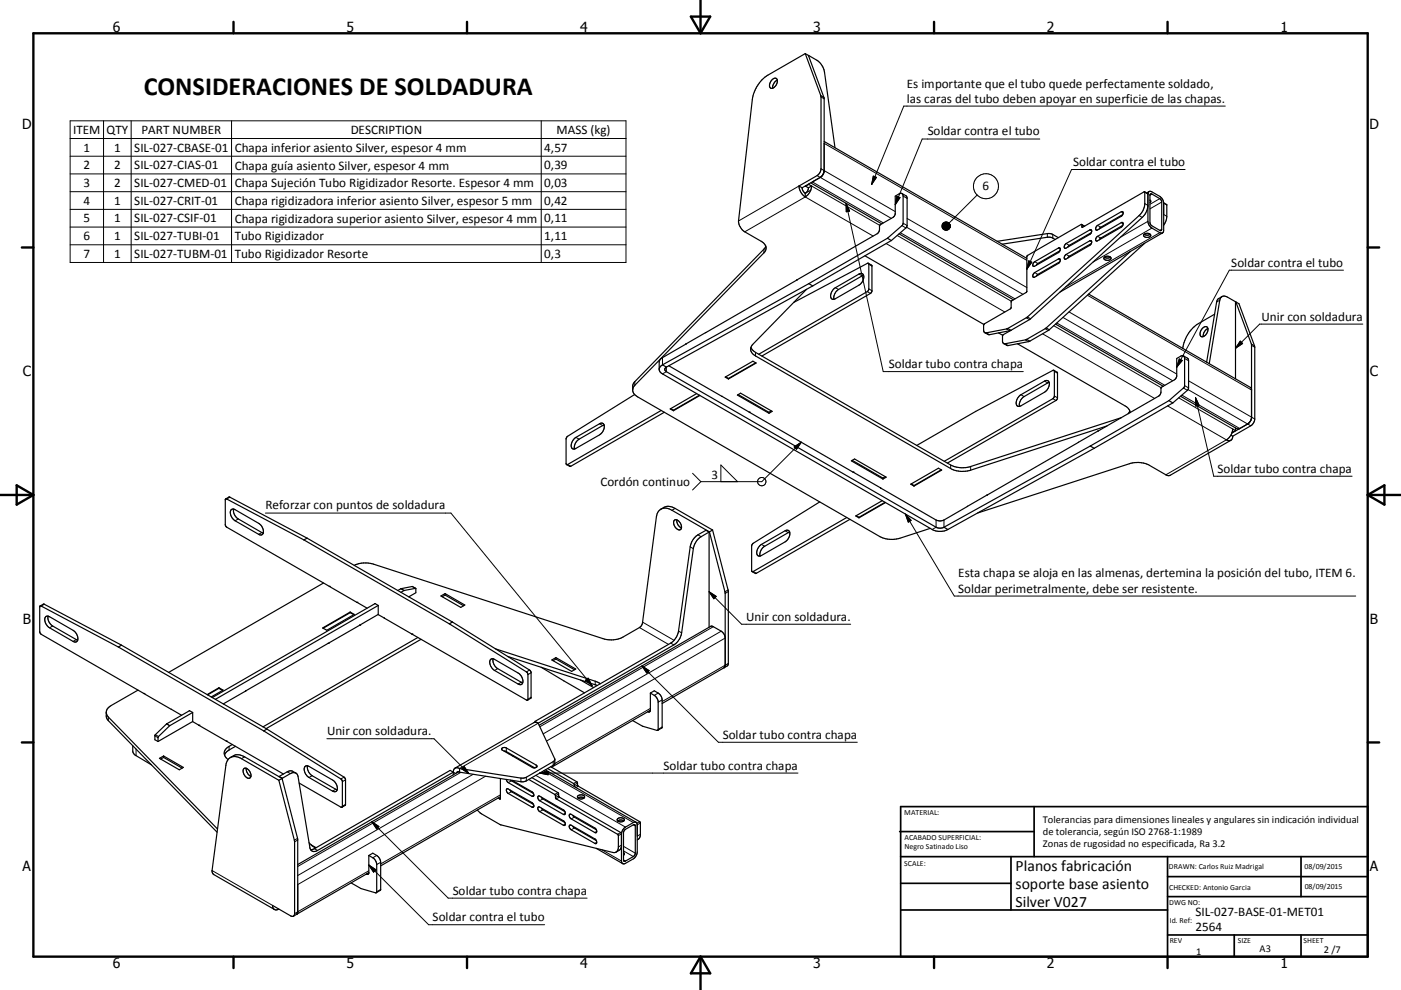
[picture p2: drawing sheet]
<svg xmlns="http://www.w3.org/2000/svg" width="420mm" height="297mm" viewBox="0 0 420 297" stroke-linecap="round" stroke-linejoin="round" font-family="sans-serif">
<g fill="none" stroke="#000" stroke-width=".36">
<path d="M241.4 16.1l4.7 12.8v21.7l-.2 1.1-.7 .8-5.7 3.3M241.4 16.1l1 .5 4.7 12.8v21.8l-.3 1-.9 1M241.4 16.1l-11.2 6.5a10.6 10.6 0 0 0-4.7 7.3l-4.1 36.4a4.1 4.1 0 0 0 1.9 3.2l4.9 2.9a2.06 2.06 0 0 1 .8 3.5l-38.7 39.7a2.08 2.08 0 0 0 .9 3.5l72.6 41.9a8.1 8.1 0 0 0 6 .5l9.1-3M242.5 16.7l2.4 1.4a5.3 5.3 0 0 1 2.3 3.5l3.1 22.7M242.5 16.7h-.1M242.5 16.7v.2M231.4 24.1a.92 .92 0 0 1 1.2-.6 .92 .92 0 0 1 .4 1.3 1.55 1.55 0 0 1-2.1 1.5 2.07 2.07 0 0 1 .5-2.2zM233.1 24.1a2.46 2.46 0 0 0-1.4 2.4M239.5 55.8l1 .5M239.5 55.8a4.2 4.2 0 0 0 1.9 3.3M240.5 56.3l.3 1 .6 .7M241.4 58v1.1"/>
<path d="M241.5 55.9l.9 .4M241.5 55.8v.1M242.4 56.3a1.96 1.96 0 0 1-1 1.7M242.5 55.2v.1M242.5 55.3l.8 .5M242.5 55.3l-1 .6M243.1 54.9l21.3 12.3M243.3 55.8a4.3 4.3 0 0 1-1.9 3.3M243.3 55.8l-.9 .5M245.9 53.2l-5.4 3.1M245.9 53.2l-2.3 1.4M247.1 42.4l60.8 35.1"/>
<path d="M270.4 58.1l1.2 .6 .3 .6v8.5l-.3 .6-4.4 3.8M343.2 57.5v3.6a5 5 0 0 1-1.7 3.6l-33.6 30.5-5.9 3.4-6.3 1.3-.5-.1-.2-.3v-2.2M343.2 57.5l1 .6v8.3a2.51 2.51 0 0 0 1.1 2l2.4 1.4a.71 .71 0 0 0 .8 .1 .71 .71 0 0 0 .4-.8l-.2-8.9-.8-1.1-2.6-1.5a.72 .72 0 0 0-.8-.1 .72 .72 0 0 0-.3 .7M343.2 57.5l-18.7 10.7-.2-.9M344.5 57.5l-.7 .4M344.8 60l.1 .1M344.8 58.3l.5-.1 2.6 1.5 .3 .5 .1 8.6-.2 .4-2.9-1.6-.4-.7zM229.6 73.9l-.3 .6-39 40-.5 .8-.1 1.7M259.3 76.7l35.7 20.6M260.3 79l1.1 .7v7.7l-.4 .6-32.6 18.8M260.3 79l.2 7.7-.4 .7-32.6 18.9M260.3 79l-22.3 11.7"/>
<path d="M266.1 71.5l4.6-4.2 .1-8.5a.72 .72 0 0 0-.4-.7 .72 .72 0 0 0-.8 0l-1.2 .7v5.4l-.3 .6-4.3 2.7-.2 1.8-.5 .7-18.3 10.6M266.1 71.5l-23.6 13.6M266.1 71.5l1.1 .7M267.2 72.2l-23.5 13.6M269.5 70.2l34.3 19.7M310.1 78.6l7.2-4.2a.56 .56 0 0 1 .7 .4 .56 .56 0 0 1-.4 .7l-7.4 4.4a.5 .5 0 0 1-.7-.3 .5 .5 0 0 1 .3-.7zM316.3 71.8l-1.2-.6h-1.1l-13.5 2.1M317.3 71.3l-1.9-1.1-1.1-.1-15.3 2.3M317.8 78.5l-6.6 3.8-.5 .6M317.8 75.2l-6.6 3.8-.5 .6M319.5 73.2l7.2-4.2a.44 .44 0 0 1 .6 .1 .44 .44 0 0 1-.1 .6l-.5 .6-7.1 4.1a.57 .57 0 0 1-.6-.4 .57 .57 0 0 1 .4-.7zM319.5 76.4l7.2-4.2a.45 .45 0 0 1 .6 .2 .45 .45 0 0 1-.1 .6l-.5 .6-7.1 4.1a.45 .45 0 0 1-.5-.1 .45 .45 0 0 1 0-.6z"/>
<path d="M324.3 67.3l-16.3 9.4-.2 10.9-4.5 2.7-.3 2.3-8 4.7M324.3 67.3l.9 .5M327.2 69.8l-6.6 3.8-.5 .5M327.2 73.1l-6.6 3.8-.5 .5M328.9 67.7l7.2-4.2a.45 .45 0 0 1 .6 .2 .45 .45 0 0 1 0 .6l-.6 .6-7 4.1a.45 .45 0 0 1-.6-.1 .45 .45 0 0 1 .1-.6zM328.9 71l7.2-4.2a.56 .56 0 0 1 .7 .4 .56 .56 0 0 1-.4 .7l-7.3 4.3a.5 .5 0 0 1-.7-.2 .5 .5 0 0 1 .3-.7zM331 77.2a1.27 1.27 0 0 1 2.1 .3 1.19 1.19 0 0 1-1.1 .6 1.19 1.19 0 0 1-1-.7zM331.1 77.1a1.57 1.57 0 0 0 1.8 0M336.6 64.4l-6.7 3.9-.4 .4M336.6 67.6l-6.6 3.8-.5 .6M338.9 75.4l-25.4 23.1-6.1 3.5-6.1 1.1-.5-.1M342.9 70.4a1.29 1.29 0 0 1 2.1 .3 1.21 1.21 0 0 1-1.1 .5 1.21 1.21 0 0 1-1-.7z"/>
<path d="M343 70.3a1.6 1.6 0 0 0 1.8 0M343.2 73l-28.7 26-5.9 3.4-6.5 1.3-1.2-.6M344.2 62a5.4 5.4 0 0 1-1.7 3.2l-33.5 30.4-5.9 3.5M344.8 60.1h.1M344.9 60.1l.1 .5-.2 .2M348.5 69.9l-30.7 17.7M348.9 60.8l.9 .7-.1 4.1-.8 2M211.6 99.8l-6 3.4M211.6 99.8h.1M238.9 84h.1M238.9 84l-27.3 15.8M241.8 86.8l-16.1 16.5-.6 .9"/>
<path d="M242.5 85.1l-43.9 24.4M242.5 85.1l1.2 .7M243.7 85.8l-43.9 24.3M244.8 80.6h.1M244.8 80.6l-5.9 3.4M250 86.7l7.5-4.5a.96 .96 0 0 1 1.3 .1 .96 .96 0 0 1 .1 1.2 3.2 3.2 0 0 1-1.4 2.1l-7 4a1.02 1.02 0 0 1-1.4-.2 1.02 1.02 0 0 1 0-1.3zM258.9 82.6l-7.5 4.2a2.96 2.96 0 0 0-1.4 3M299.4 99.9l1.2 .7M303.1 99.1l-6.4 1.3-1.4-.6M303.1 99.1l-2.5 1.5M310.1 81.9l7.2-4.2a.44 .44 0 0 1 .6 .1 .44 .44 0 0 1-.1 .6l-.5 .6-7.1 4.1a.56 .56 0 0 1-.7-.4 .56 .56 0 0 1 .4-.7zM316.5 97.2l32.2 18.7"/>
<path d="M326.4 88.2l48.6 28.1 .2 .5M360.6 98.4a.88 .88 0 0 1 1.3-.3 .88 .88 0 0 1 .2 1.3 1.58 1.58 0 0 1-2.2 1.4 2.13 2.13 0 0 1 .7-2.4zM362.1 98.6a2.47 2.47 0 0 0-1.4 2.4M364.1 94.3l-4.8 2.8a10.6 10.6 0 0 0-4.7 7.4M366.4 89l-1.2 .7-.4 .9-3 18.1M366.4 89l-.7 1.1-3.2 19M366.4 89l.7-.2 .6 .2 2.7 1.5v23.1M370.5 90.6l1 .5 4.7 12.8v21.8l-.3 1-.7 .9-5.6 3.3M370.5 90.6l4.7 12.8v22l-.4 1-.7 .8M370.5 90.6l-.1 .1M190.3 118.4l-20.4 12.7-.2 .6 .2 7.7M197.6 110.8l.3 .8 .4 .4 81.2 46.9a5 5 0 0 0 4.7 0"/>
<path d="M198.6 109.5l1.2 .6M198.6 109.5l-.7 .6-.3 .7M199.8 110.1a.73 .73 0 0 0-.5 .7 .73 .73 0 0 0 .5 .7l80.8 46.7 1.1 .3 1.3-.3M200.5 109.7l80.1 46.3a2.6 2.6 0 0 0 2.4 0l7.1-4.1M205.6 103.2h.1M205.7 103.2l-7.6 4.5-.4 .7-.1 2.4M208.9 118.1l-8 4.6 1 .5M209.7 118.6l-7.8 4.5M209.8 118.6l-7.9 4.6M216.5 118.9h-.1M217.4 113.1l8.3-4.7 1 .5-8.3 4.8zM217.6 113.1l.8 .4"/>
<path d="M218.4 113.5v.2M221.1 118.5l.9-.5 9.5 5.4-.9 .6zM221.3 118.4l9.2 5.3M225.1 104.2l.5 .8 .9 .7 58.5 33.8a7.9 7.9 0 0 0 6 .5l45.2-14.7M225.1 104.2a2.15 2.15 0 0 0 1.4 2.6l58.5 33.8a7.9 7.9 0 0 0 6 .5l40.9-13.3M226.6 108.8l-8.2 4.7M300.6 100.6v1.9l.2 .5M305 103.1l32.7 18.9 .8 .9 .3 .9M305.6 118.8l7.6-4.5a1.04 1.04 0 0 1 1.3 .2 1.04 1.04 0 0 1 0 1.4l-1.1 1.6-7.3 4.2a.96 .96 0 0 1-1.2 0 .96 .96 0 0 1-.2-1.2zM314.5 114.7l-7.5 4.3a2.9 2.9 0 0 0-1.3 2.9M316 111.1l1 .7v7.7l-.3 .6-32.6 18.8M353.9 118.9l17.1 9.8h.5l2.6-1.5"/>
<path d="M354.8 106.8l1.3 .7 .2 .5v8.5l-.3 .6-4.4 3.8M172.2 131.6l7.5-4.5a.96 .96 0 0 1 1.3 .1 .96 .96 0 0 1 .1 1.2 3.2 3.2 0 0 1-1.4 2.1l-7 4a1.02 1.02 0 0 1-1.4-.2 1.02 1.02 0 0 1 .1-1.3zM181.1 127.5l-7.5 4.3a2.93 2.93 0 0 0-1.3 2.9M198.2 123.1l-28.3 16.3M199.2 123.7l-28.1 16.2-1.2-.5M201.1 122.6l.8 .5M201.9 123.1v.1M224.7 123.7h.1M230.6 123.7v.3M231.2 123.3l-.7 .4M255.2 138.3l1-.6 9.5 5.5-1 .5zM255.5 138.1l9.2 5.3 .7-.4"/>
<path d="M274.9 133.6l17.6-10.2 23.1-12.3 .5 .1v7.6l-.5 .8-32.5 18.8M323.3 132.7h.1M323.3 132.7l-27.3 15.8M326.9 133.8l-43.9 24.4M326.9 133.8l1.1 .7M328 134.5l-43.8 24.4M329.2 129.3h.1M338.7 123.3l-.5 .8M350.5 120.2l4.6-4.2 .1-8.7a.7 .7 0 0 0-.5-.6 .7 .7 0 0 0-.7 .2l-1.2 .6v5.4l-.3 .6-4.3 2.7-.2 1.8-.5 .8-24.2 13.9M350.5 120.2l-23.6 13.6M350.5 120.2l1.1 .7M351.6 120.9l-23.6 13.6"/>
<path d="M369 130.6l.6 .3M369 132.1l-18.3 10.6-1.2-.2-4.9-2.9a7.8 7.8 0 0 0-6-.5l-45.5 14.8M369.3 129.9l-.8 1.4-.8 .7a1.16 1.16 0 0 0 1.3 .1 1.16 1.16 0 0 0 .6-1.2M370.4 129.2l-1 .5M370.4 129.2l-.8-.5-.3 1.2M370.4 128.4v.8M374.1 127.2l-4.8 2.7M67.7 149.7l-.2 7.8 .4 .6 39.1 22.6M67.7 149.7l23.4 12.3M67.7 149.7l1.2-.5 23.2 12.2M69.3 153l.5-.3 .4 .1 7.3 4.2a2.46 2.46 0 0 1 1.1 3.4h-.8l-7.3-4.2a2.72 2.72 0 0 1-1.2-3.2zM70.1 152.7a2.85 2.85 0 0 0 1.3 3l7.5 4.3"/>
<path d="M198.1 152.8a3.4 3.4 0 0 1 4.3-.3l11.2 6.5M202.1 156.1a1.57 1.57 0 0 1 2.2 1.5 .92 .92 0 0 1-.4 1.4 .92 .92 0 0 1-1.3-.6 2.06 2.06 0 0 1-.5-2.3zM202.9 156a2.51 2.51 0 0 0 1.4 2.4M212.6 159.6l-.9-.5-2.5 1.4a5.3 5.3 0 0 0-2.3 3.6l-3.5 25.2a5.5 5.5 0 0 1-2.3 3.6l-40.7 23.5M212.6 159.6l-2.7 1.6a5.5 5.5 0 0 0-2 3.4l-3.5 25.3a5.2 5.2 0 0 1-2.4 3.6l-40.6 23.5M212.6 159.6v28.6M212.7 159.6l4.7 18.4v21.6l-.3 .7M212.7 159.6l-11.2-6.5a2.79 2.79 0 0 0-3-.5 2.79 2.79 0 0 0-1.7 2.5l-4.2 31.5a2.03 2.03 0 0 1-.9 1.7l-4.9 2.8a7.9 7.9 0 0 1-6 .5l-68.8-22.4a8 8 0 0 0-5.8 .4M213.6 159l4.8 18.5v21.5l-.3 .7-1 .6M213.6 159l-.9 .6M236.7 159.6l-7.4 4.3a2.9 2.9 0 0 0-1.4 2.9M245.8 150.6l-20.2 12.6-.3 .6 .2 7.7"/>
<path d="M253.9 155.3l-28.4 16.2M254.8 155.8l-28 16.2h-.4l-.9-.5M255.8 141.6v.1M257.5 155.2v.2M264 146.4h.1M264.5 150.2l-7.9 4.6 .9 .6M264.7 143.4v.3M265.3 150.7l-7.8 4.5-.8-.5M265.5 150.8l-8 4.6M273 145.3l8.4-4.8 .9 .5-8.3 4.8zM274 145.6v.2M282.2 140.9l-8.2 4.8-.8-.5"/>
<path d="M283 158.2l1.2 .7M290.1 151.9h.1M296 148.5l-6 3.4M296 148.5h.1M91.1 162l43.6 25.2M92.1 161.4l43.5 25.2M92.1 161.4l-1 .6M97 174.9l-46.4 26.8M98.8 175.9v.1M120.2 177.7l1-.6 3.5-.5v1.2l-2.1 1.3M123.6 176l-3.4 .6-.9 .5M123.6 176h.1"/>
<path d="M123.7 176l.9 .5M132.2 178.8l1.2-.7 6 3.4-1.3 .7zM133.4 178.1v.4M133.4 178.5l5.6 3.2M133.4 178.5l-.8 .5M227.8 163.7l7.6-4.5a.96 .96 0 0 1 1.2 .1 .96 .96 0 0 1 .2 1.2 3.2 3.2 0 0 1-1.4 2.1l-7.1 4.1a.95 .95 0 0 1-1.2-.1 .95 .95 0 0 1-.2-1.2zM12 181.8l-.1 7.8 .5 .7 39 22.5M12 181.8l23.5 12.3M12 181.8l1.2-.6 23.2 12.4M13.8 184.9l1.1 .1 7 4.1a2.49 2.49 0 0 1 1.1 3.4l-1.1-.1-7-4.1a2.49 2.49 0 0 1-1.1-3.4zM14.4 184.8a2.91 2.91 0 0 0 1.4 3l7.5 4.3M35.5 194.1l43.6 25.2"/>
<path d="M36.4 193.6l43.6 25.1M36.4 193.6l-.9 .5M96.7 188.4l8.3-4.8 1.2 .7-8.2 4.8zM98.4 193h.1M105 183.6v.2M105 183.8l1.1 .6M105 183.8l-8.1 4.7M107 180.7l3.1 1.8M107 180.7h.1M107.8 187.6h.1M107.9 187.6l-34.3 19.7M112.4 181.1l1 .5"/>
<path d="M112.4 181.1h.1M112.5 181.1l-48.9 28.2M113.4 181.6v2.8l1.9 1.1M113.4 181.6l-48.8 28.2M113.4 184.3l-5.6 3.3M115.2 185.5l43 24.6M115.3 185.5h.1M123.5 190.2v.1M125.3 191.2l-46.5 26.9M126.2 191.8l-46.4 26.8M134.7 187.2l23.3 14.5 .3 .5-.1 7.9M135.6 186.6l23.3 14.5 .3 .6v7.6l-1 .8"/>
<path d="M135.6 186.6l-.9 .6M147.1 197.9l.5-.3 .4 .1 7.3 4.2a2.47 2.47 0 0 1 1.1 3.4l-.4 .1-.7-.2-7-4a2.72 2.72 0 0 1-1.2-3.3zM147.8 197.6a2.97 2.97 0 0 0 1.4 3l7.5 4.3M148.5 194.6l30 9.8 1.5 .7M152.2 196.9l26.8 8.8M165.4 198l1.3-.7 5.9 3.4-1.2 .7zM166.7 197.3v.4M166.7 197.7l5.5 3.2M166.7 197.7l-.9 .5M217.4 191.4a2.63 2.63 0 0 0-1.2-2l-2.5-1.5h-.7l-51.4 29.7M31.9 213.7v1.4l.6 1.1 32.6 33.5M41.4 207l-8.1 4.7a2.08 2.08 0 0 0-.8 3.4l32.7 33.6"/>
<path d="M43.1 208v.1M51.4 212.8h.1M51.4 212.8l3 1.8M56.8 213.2l1 .6M56.8 213.2l-6.9 4-3.3 3.2-.2 1.5 1 .6M57.8 216.5l-10.4 6M57.8 213.8v2.7M57.8 216.5l1.8 1.1M57.8 213.8l-6.9 3.9-3.4 3.4-.1 1.4M59.6 217.6l25.4 14.6M59.6 217.6h.1M65.6 206.3l1.3 .7-3.6 2.1"/>
<path d="M65.6 206.3l-3.5 2.1M65.6 206.3v.2M65.6 206.5l1.1 .6M65.6 206.5l-3.4 2M73.6 207.3h.1M73.7 207.3l-6.8 3.9M79.1 219.3l23.2 14.5 .3 .5-.1 7.9M80 218.7l23.3 14.5 .3 .6v7.7l-1.1 .7M80 218.7l-.9 .6M160.4 216.7l-24 13.7M160.4 216.7l1 .3M160.4 216.4v.3"/>
<path d="M160.4 216.4l1 .6M161.4 217l4.9 10.6v1.5l-.3 .4-8.2 4.8-1 .3-19-2.9M162.2 200.2l13 7.7M174.1 204l3.9 2.3M189.7 216.2l2.9 1.7 4.6 1.2M195 213.1l-29.6 17.1M195 213.1a.43 .43 0 0 1-.2 .5 .43 .43 0 0 1-.5-.1M195 207.9l1.2-.7 1.1 .7a2.65 2.65 0 0 1 1.2 2.1v8.3l-1.3 .8M195 207.9l1.6 1 .7 1.2-.1 9M195 207.9v5.2M217.1 200.3l-18.6 10.8M39.8 223.7v1.9l.5 .7 5.1 3.2"/>
<path d="M47.8 227.5l1.2-.7 6 3.4-1.3 .7zM49 226.8v.4M49 227.2l5.6 3.3M49 227.2l-.8 .5M67.3 226.5l1.1 1.4M69 227.3a3.5 3.5 0 0 1 4.3-.2l11.3 6.4M69.7 223.4a3.3 3.3 0 0 0-2.5 2.5l.1 .6M70.6 223.9l-2.5 1.6-.8 1M73.1 230.7a1.55 1.55 0 0 1 2.1 1.4v.8a.89 .89 0 0 1-.8 .6 .89 .89 0 0 1-.9-.6 2.07 2.07 0 0 1-.4-2.2zM73.8 230.5a2.46 2.46 0 0 0 1.4 2.4M83.6 234.1l4.7 18.2v21.8a.72 .72 0 0 1-.3 .8 .72 .72 0 0 1-.8-.1l-5.5-3.2a1.14 1.14 0 0 0 .6 1.3 1.14 1.14 0 0 0 1.3-.2M83.6 234.1l-11.2-6.5a2.79 2.79 0 0 0-3-.5 2.79 2.79 0 0 0-1.7 2.5l-4.1 32.1 .5 .7 18.2 10.5"/>
<path d="M83.7 232.9l.9 .6M83.7 232.9v.2M84.6 233.5l4.6 18 .1 22.2-.4 .6M84.6 233.5l-1 .6M84.6 233.5v.4M88.7 231.9l-1.1-.1-3 1.7M88.7 231.9l-1.2-.6h-.8l-3 1.6M89.7 234.9l12.8 7.3M91.6 229.9h1l7.1 4.1a2.49 2.49 0 0 1 1.1 3.4l-1.1-.1-7.1-4a2.49 2.49 0 0 1-1-3.4zM92.2 229.8a3 3 0 0 0 1.4 2.9l7.5 4.3M135.9 231.7l.7 .4M135.9 231.7l-40.7 23.5a1.38 1.38 0 0 1-1.4 .2 1.38 1.38 0 0 1-.9-1.2l-3.5-21.2-.7-1.1"/>
<path d="M135.9 231.7l-.9-.6-40.7 23.5-1.2 .3M137.5 231.6l-48.2 27.8M137.8 230.6v1.1M137.8 230.6a1.13 1.13 0 0 0-1.2-.2 1.13 1.13 0 0 0-.7 1v1.1M137.8 231.7l-.6-.1-.3 .3M150 239l-35.9 20.8M150 233.6v6.1l-.7-.3M150.5 224.5l.7-.3 .6 .2 9 5.1a.52 .52 0 0 1 .1 .8 .52 .52 0 0 1-.7 .1l-.6-.2-9.1-5.2zM151.1 225.3l.7 .2 8.5 4.9M151.8 233.8l.6 1 7.1 4.1a.5 .5 0 0 0 .6-.3 .5 .5 0 0 0-.2-.6l-.4-.5-5.9-3.4M151.9 236.7h.5l7.1 4.1a.77 .77 0 0 1 .5 .6 .77 .77 0 0 1-.4 .8l-7.2-4.1a1.13 1.13 0 0 1-.5-1.4zM152.9 237l.4 .5 6.6 3.8"/>
<path d="M153.1 234l6.8 4.1M153.9 226.7l-.2 .1M158.5 233.8l7.8 4.5 .4 1.3 18.6 10.8 .1 4a1.31 1.31 0 0 1-1.7 1.3l-33.7-8.3-5.7-3.2-1.2-1.2M159.5 233.3l7.7 4.5 .5 1.4 18.5 10.6 .1 8.5a.72 .72 0 0 0 .4 .8 .72 .72 0 0 0 .8-.1l2.6-1.5 .8-1.1 .2-8.9a.72 .72 0 0 0-.4-.8 .72 .72 0 0 0-.8 .1l-2.4 1.3a2.55 2.55 0 0 0-1.2 2.1M161.3 238.9h.5l7.1 4.1a.77 .77 0 0 1 .6 .6 .77 .77 0 0 1-.4 .8l-7.3-4.2a1.13 1.13 0 0 1-.5-1.3zM162.3 239.2l.3 .4 6.8 3.9M163.5 231l27.2 15.7M164.2 230.6l7.7 4.5 .3 .9M165.1 230l7.8 4.5 .5 1.4 18.4 10.6 .2 .4v3.7l-.3 .9-.6 .5M166.3 227.9l-.4 .6-8.1 4.7-.8 .2-19.2-2.8M173.2 238.8a1.2 1.2 0 0 1 2 .5 1.28 1.28 0 0 1-2.1-.3zM173.3 239.4l.8-.2 1 .2"/>
<path d="M92.6 252.8l1 1 1 .6M93.3 253.5l1.4 .8M110.6 256.7v5.3l-.3 .3-.4-.1M110.6 256.7l1.6 .9 .7 1.5-.1 8.7M110.6 256.7l1.2-.7 1.1 .7a2.65 2.65 0 0 1 1.2 2v8.1v.3l-1.3 .7M161.3 242.2l.5-.1 7.1 4.1a.77 .77 0 0 1 .6 .7 .77 .77 0 0 1-.4 .8l-7.3-4.2a1.11 1.11 0 0 1-.5-1.3zM162.3 242.4l.5 .6 6.6 3.8M170.7 244.4l.6-.1 7 4.1a.77 .77 0 0 1 .6 .7 .77 .77 0 0 1-.4 .7l-7.2-4.1a1.11 1.11 0 0 1-.6-1.3zM170.7 247.6h.6l7 4.1a.77 .77 0 0 1 .6 .6 .77 .77 0 0 1-.4 .8l-7.2-4.1a1.11 1.11 0 0 1-.6-1.4zM171.7 244.6l.5 .5 6.6 3.9M171.7 247.9l.5 .5 6.6 3.8M178.8 254.5l7.9 4.6"/>
<path d="M185.2 246.3a1.61 1.61 0 0 1 1.8 0M185.2 245.6a1.17 1.17 0 0 1 1.9 .5 1.25 1.25 0 0 1-2.1-.2zM186.3 253.9l-.5 1-1.1 .7M186.9 255.8l.3 .4-.3 .4M186.9 256.4l.1 .1M187.2 249.1l2.7-1.6h.5v8.8l-.5 .7-2.7 1.4-.3-.3v-8.5zM105.3 264.9l2.9 1.7 4.6 1.2M110.6 261.8l-22.6 13.1"/>
</g>
<g fill="none" stroke="#000" stroke-width=".3">
<path d="M21 36.2h166.7v42.5h-166.7zM31 36.2v42.5M39.3 36.2v42.5M69.4 36.2v42.5M162.3 36.2v42.5M246.1 28.7l.9 .5M246.1 29.1l1 .5M367.3 31.8h-96.3l-9.7 23.5M21 41.6h166.7M21 46.9h166.7M21 52.2h166.7M21 57.5h166.7"/>
<path d="M239.5 55.8l-18.1 10.5M243.1 57.1l-1.7 .9M243.3 55.8l20.4 11.8M243.6 54.6l21.2 12.3M245 52.7l22.2 12.8M246.1 50.6l22.3 12.9M247.1 43l60.8 35.1M261.8 52.8l1 .4-1.5 2.1zM268.9 58.9l.9 .4-1.4 2.1zM270.8 58.8l1.2 .7M293 58.5l-8.5 8.4M311.7 41.7h-35.2l-8.1 19.7"/>
<path d="M343.2 57.7l1 .5M345.3 58.2l-.5 .4M347.7 59.6l-2.9 1.7M355.3 50.9h-34l-13.4 29.9M21 62.8h166.7M21 68.1h166.7M21 73.4h166.7M223.3 69.5l18.1-10.4 20.4 11.7M229 74.8v1.1M253.7 61l11.1 50.5h42M253.7 61l1 2.3-1 .2zM260.5 79.3l.9 .5"/>
<path d="M265.7 73.1l35.5 20.5M269 70.6l34.2 19.8M269.9 69.8l34.4 19.9M270.4 67.7l1.2 .7M270.8 67l1.2 .6M271.8 68.2l34.9 20.1M272 65.5l35.9 20.8M308.4 78.3l1 .4-1.5 2.1zM310.2 78.5l1 .5M314 70.1v1.1M315.6 70.3v1.1M317.3 77.7l.6 .3"/>
<path d="M317.3 74.4l.6 .4M319.6 73.1l1 .5M319.6 76.3l1 .6M324.4 68l.2 .2M324.4 67.5l.7 .4M326.7 69l.6 .3M326.7 72.2l.6 .4M329.1 67.6l.9 .6M329.1 70.9l.9 .5M336.1 63.5l.6 .4M336.1 66.8l.6 .3M341.5 64.7l1 .5"/>
<path d="M343.2 61.1l1 .5M344.2 66.4l-8.3 4.8M345.3 68.4l-17.6 10.2M347.7 69.8l-28.2 16.3M348.3 68.8l-.6 .3M348.3 60.6l-3.5 2.1M348.9 61l.9 .5M348.9 64.3l.9 .6M250.5 86.3l.9 .5M257.5 82.2l1 .6M260 87.5l1 .5M260.5 86.7l.9 .5"/>
<path d="M295.7 99.9l1 .5M301.8 98.7l.9 .5M302.2 98.5l.9 .6M307.7 95.3l.9 .6M308 95.1l1 .5M310.2 81.8l1 .5M313.4 98.6l.9 .5M313.7 98.4l.9 .5M315.9 97.7l32.2 18.6M316.8 96.9l32.4 18.7M318.7 95.2l32.9 19M320.5 93.6l32.3 18.6"/>
<path d="M326 88.6l49.2 28.4M365.7 90.1l-.9 .5M402.8 81.1h-34.2l-15.8 29M408.6 97.2h-30.9l-7.3 7.3M190.3 114.5v1.1M198.6 107.3v2.2M199.8 110.1v1.4l-1.2 .7M226.5 105.7v1.1M301.3 103.1l1 .6M306.1 118.4l.9 .6M307.4 102l1 .5M307.8 101.8l1 .5"/>
<path d="M312.6 100.2l33.6 19.3M313.2 114.3l.9 .6M315.6 119.6l1 .5M316.1 118.8l.9 .5M316.1 111.4l.9 .6M353.4 119.4l16.2 9.3M353.6 107.7l.8 .5-1.6 1.9zM354.3 118.5l17.4 10.1M354.8 116.4l1.2 .7M355.2 115.7l1.1 .7M355.2 107.5l1.1 .7M356.2 116.9l18.8 10.8"/>
<path d="M356.3 114.3l19.9 11.4M358.4 119.3l5.5 23.6h41.5M358.4 119.3l1.1 2.3-1 .2zM371.8 102.3l.8 .8-2.2 1.4zM375.2 103.2l.9 .5M375.2 103.6l1 .6M170.2 139.4l.9 .5M172.7 131.2l.9 .6M179.7 127.1l1 .6M238.1 134.1l2.1-1.4-1.4 2.1zM240.2 132.7l-11.8 11.8h-18.3M285 139.5v1.1"/>
<path d="M291 140v1.1M350 121.8l17.7 10.2-18.2 10.5M68.9 149.2l-.9 .5M71.4 155.7l-.9 .5M78.5 159.8l-1 .5M79.6 153.9h55.6l42.3 51.8M202.4 152.5l-.9 .6M207.6 142l2.5 2.5M210.1 144.5l-2.5 2.5M216.1 144.5v-5l5 5M235.4 159.2l.9 .6M271.5 154.2l14.6 24.6h120.4"/>
<path d="M271.5 154.2l1.7 1.9-.9 .5zM280.6 156v2.2l-1.1 .7M283 156v2.2M120.2 176.6l.9 .6M120.2 176.6l1 .5M123.6 176l.9 .5M206.9 164.1l1 .5M209.2 160.5l1 .5M212.6 177.5l9.7 9.8h32.7M212.6 177.5l2.1 1.4-.7 .7zM218.3 177l-1 .6M218.4 177.5l-1 .5"/>
<path d="M225.8 171.5l1 .5M228.3 163.3l1 .6M13.3 181.3l-1 .5M15.8 187.8l-.9 .5M22.9 191.9l-1 .5M191.7 188.3l8.7 5M192.5 199.8l22.9 22.9h41.6M192.5 199.8l2.1 1.4-.7 .7zM192.6 186.6l9.5 5.5M201.1 192.9l.9 .6M203.4 189.3l1 .6M213.9 188l-52.1 30"/>
<path d="M216.2 189.4l-53.3 30.8M217.4 191.4l-53.6 30.9M218.4 199l-19.9 11.5M32.5 215.1v1.1M49.9 217.2l1 .5M50 217.2l.9 .5M149.2 200.6l-.9 .6M156.3 204.7l-1 .5M158.8 201l-1 .6M159.2 209.2l-.9 .6M159.2 201.8l-.9 .6M161.4 217l-23.6 13.6"/>
<path d="M175.6 204.1l.7-.6 1.2 2.2zM178.5 204.4v1M195 212.5l-28.7 16.6M195 213.1l-.7 .4M197.3 207.9l-1.1 .7M198.5 218.1l-1.2 .7M198.5 210l-1.2 .7M40.8 224.7v2M46.4 220.8l1 .5M46.6 220.4l.9 .6M68.7 223.9v1.1M73.3 227.1l-.9 .5"/>
<path d="M86.1 231.6l1 .5M93.6 232.7l-1 .6M98 221.6h32.1l10.5 10.5M100.6 236.8l-.9 .5M103.2 233.2l-1 .5M103.6 234l-1 .5M138.1 231.7l-48.8 28.3M139.2 230l1.4 2.1-2.1-1.4zM141.9 232.3l-52.6 30.4M145.6 232.9l-56.3 32.5M150 238.5l-35.9 20.7M150 239.6l-.2 .1"/>
<path d="M151.8 224.4v1.1M152.7 226l-.2 .1M153.3 237.5l-.9 .6M153.3 234.2l-.9 .6M156.2 233.4v1.1M157.8 233.2v1.1M160.1 238.5l-.6 .4M160.6 232.6l26.9 15.5M160.8 229.5v.7M161.8 231.9h77.4M161.8 231.9l2.5-.5v1zM162.8 239.7l-1 .5"/>
<path d="M163 231.3l26.9 15.5M165.9 228.5v1.1M167.2 237.8l-.9 .5M167.5 238.7l-1 .6M167.5 238.2l-1 .5M167.7 239.2l-.9 .5M172.9 234.5l-1 .6M173.1 235.5l-.9 .5M173.1 234.9l-.9 .6M173.4 235.9l-.7 .4M89.2 251.5l-1 .6M89.3 252l-1 .6"/>
<path d="M94.3 254.6l.9 .6M103.6 241.3l-1 .6M110.6 259.5l17.9 17.9h34.8M110.6 259.5l2.1 1.4-.7 .8zM111.5 246.5l22.9 23h41.6M111.5 246.5l2.1 1.5-.7 .7zM112.9 256.7l-1.1 .6M114.1 258.7l-1.2 .7M160.1 241.8l-.6 .3M162.8 243l-1 .5M169.5 244l-.6 .3M169.5 247.3l-.6 .3"/>
<path d="M172.2 245.1l-.9 .6M172.2 248.4l-.9 .6M178.9 249.4l-.6 .4M178.9 252.7l-.6 .3M180.5 254.9l5.8 3.4M186.1 249.8l-.9 .5M186.3 250.2l-.9 .5M186.3 253.6l-.9 .5M186.9 258l.6 .3M186.9 255.3l3 1.7M186.9 253.9l3.6 2.1M189.9 247.5l.6 .3"/>
<path d="M191.8 246.5l-.9 .5M192 246.9l-.9 .6M192 250.3l-.9 .5M63.6 261.2l18.1 10.4M110.6 261.2l-22.3 12.9M110.6 261.8l-.7 .4M114.1 266.8l-1.2 .7"/>
<circle cx="295.6" cy="55.9" r="3.7"/>
<circle cx="228.4" cy="144.5" r="1.25"/>
</g>
<g fill="#000">
<circle cx="224.7" cy="123.7" r=".18"/>
<circle cx="255.8" cy="141.6" r=".18"/>
<circle cx="98.7" cy="175.9" r=".18"/>
<circle cx="98.4" cy="193" r=".18"/>
<circle cx="107" cy="180.7" r=".18"/>
<circle cx="107.9" cy="187.6" r=".18"/>
<circle cx="123.5" cy="190.2" r=".18"/>
<circle cx="43.1" cy="208.1" r=".18"/>
<circle cx="59.6" cy="217.6" r=".18"/>
<circle cx="67.9" cy="222.4" r=".18"/>
</g>
<g fill="none" stroke="#000" stroke-width=".71">
<path d="M10 10h400v277h-400zM70 6.6v3.4M140 6.6v3.4M207.1 5h5.8l-2.9 5zM210 0v10M280 6.6v3.4M350 6.6v3.4M6.6 74.2h3.4M410 74.2h3.5M0 148.5h10M5 145.6l5 2.9-5 2.9zM410 148.5h10.1"/>
<path d="M410 148.5l5.1-2.9v5.8zM6.6 222.7h3.4M410 222.7h3.5M70 287v3.4M140 287v3.4M210 287v10M210 287l2.9 5h-5.8zM280 287v3.4M350 287v3.4"/>
</g>
<g fill="none" stroke="#000" stroke-width=".51">
<path d="M269.7 249.5h40.3M270 242h140v45h-140zM270 257h140M303.1 257v16M310 242v15M350 257v30M390.1 257v12M270 265h33.1M270 273h80M350 269h60M350 263h60M350 280.5h60"/>
<path d="M370 280.5v6.5M390.1 280.5v6.5"/>
</g>
<g fill="#000" stroke="#000" stroke-width=".3">
<path d="M261.8 52.8l1 .4-1.5 2.1zM268.9 58.9l.9 .4-1.4 2.1zM253.7 61l1 2.3-1 .2zM284.8 67.3l.1 .5zM284.6 67.1l.3 .7zM284.5 66.9l.4 .9zM284.2 66.7l.7 1.1zM284 66.6l.9 1.2zM283.7 66.6h.3l.9 1.2zM283.4 66.6h.3l1.2 1.2zM283.2 66.7l.2-.1 1.5 1.2zM282.9 66.8l.3-.1 1.7 1.1z"/>
<path d="M282.7 67l.2-.2 2 1zM282.7 67l2.2 .8-2.3-.6zM282.6 67.2l2.3 .6-2.5-.4zM282.4 67.4l2.5 .4-2.5-.1zM282.4 67.7l2.5 .1-2.5 .2zM282.4 68l2.5-.2-2.5 .4zM282.4 68.2l2.5-.4-2.3 .7zM282.6 68.5l2.3-.7-2.2 .9zM282.7 68.7l2.2-.9-2 1.1zM282.9 68.9l2-1.1-1.7 1.2zM283.2 69l1.7-1.2-1.5 1.3zM283.4 69.1l1.5-1.3-1.2 1.3z"/>
<path d="M284.9 67.8l-.9 1.2-.3 .1zM284.9 67.8l-.9 1.2zM284.9 67.8l-.7 1.1zM284.9 67.8l-.4 1zM284.9 67.8l-.3 .8zM284.9 67.8l-.1 .6zM284.9 67.8v.3zM308.4 78.3l1 .4-1.5 2.1zM353.6 107.7l.8 .5-1.6 1.9zM371.8 102.3l.8 .8-2.2 1.4zM238.1 134.1l2.1-1.4-1.4 2.1zM358.4 119.3l1.1 2.3-1 .2z"/>
<path d="M271.5 154.2l1.7 1.9-.9 .5zM212.6 177.5l2.1 1.4-.7 .7zM175.6 204.1l.7-.6 1.2 2.2zM192.5 199.8l2.1 1.4-.7 .7zM139.2 230l1.4 2.1-2.1-1.4zM161.8 231.9l2.5-.5v1zM111.5 246.5l2.1 1.5-.7 .7zM110.6 259.5l2.1 1.4-.7 .8z"/>
</g>
<text font-size="7.9" x="43.1" y="28.5">CONSIDERACIONES DE SOLDADURA</text>
<g font-size="4.7">
<text x="304.5" y="261.2">Planos fabricación</text>
<text x="304.5" y="266.6">soporte base asiento</text>
<text x="304.5" y="272">Silver V027</text>
</g>
<g font-size="4.2">
<text x="33.9" y="9.6">6</text>
<text x="103.9" y="9.6">5</text>
<text x="173.9" y="9.6">4</text>
<text x="243.8" y="9.6">3</text>
<text x="313.9" y="9.6">2</text>
<text x="383.9" y="9.6">1</text>
<text x="6.7" y="38.7">D</text>
<text x="410.5" y="38.7">D</text>
<text x="6.9" y="112.9">C</text>
<text x="410.7" y="112.9">C</text>
<text x="6.9" y="187.1">B</text>
<text x="410.7" y="187.1">B</text>
<text x="6.8" y="261.4">A</text>
<text x="410.7" y="261.4">A</text>
<text x="33.9" y="290.4">6</text>
<text x="103.9" y="290.4">5</text>
<text x="173.9" y="290.4">4</text>
<text x="243.8" y="290.4">3</text>
<text x="313.9" y="290.4">2</text>
<text x="383.9" y="290.4">1</text>
</g>
<g font-size="3.9">
<text x="271.9" y="26.3">Es importante que el tubo quede perfectamente soldado,</text>
<text x="271.9" y="30.8">las caras del tubo deben apoyar en superficie de las chapas.</text>
<text x="21.9" y="40.1">ITEM</text>
<text x="31.9" y="40.1">QTY</text>
<text x="42.4" y="40.1">PART NUMBER</text>
<text x="105.2" y="40.1">DESCRIPTION</text>
<text x="166.9" y="40.3">MASS (kg)</text>
<text x="278.1" y="40.6">Soldar contra el tubo</text>
<text x="25.1" y="45.5">1</text>
<text x="34.2" y="45.5">1</text>
<text x="40.2" y="45.5">SIL-027-CBASE-01</text>
<text x="70.4" y="45.6">Chapa inferior asiento Silver, espesor 4 mm</text>
<text x="163.2" y="45.5">4,57</text>
<text x="25.1" y="50.8">2</text>
<text x="34.2" y="50.8">2</text>
<text x="40.2" y="50.8">SIL-027-CIAS-01</text>
<text x="70.4" y="50.9">Chapa guía asiento Silver, espesor 4 mm</text>
<text x="163.2" y="50.8">0,39</text>
<text x="321.7" y="49.8">Soldar contra el tubo</text>
<text x="25.1" y="56.1">3</text>
<text x="34.2" y="56.1">2</text>
<text x="40.2" y="56.1">SIL-027-CMED-01</text>
<text x="70.4" y="56.2">Chapa Sujeción Tubo Rigidizador Resorte. Espesor 4 mm</text>
<text x="163.2" y="56.1">0,03</text>
<text x="294.6" y="57.2">6</text>
<text x="25.1" y="61.4">4</text>
<text x="34.2" y="61.4">1</text>
<text x="40.2" y="61.4">SIL-027-CRIT-01</text>
<text x="70.4" y="61.6">Chapa rigidizadora inferior asiento Silver, espesor 5 mm</text>
<text x="163.2" y="61.4">0,42</text>
<text x="25.1" y="66.7">5</text>
<text x="34.2" y="66.7">1</text>
<text x="40.2" y="66.7">SIL-027-CSIF-01</text>
<text x="70.4" y="66.8">Chapa rigidizadora superior asiento Silver, espesor 4 mm</text>
<text x="163.2" y="66.7">0,11</text>
<text x="25.1" y="72.1">6</text>
<text x="25.1" y="77.4">7</text>
<text x="34.2" y="72.1">1</text>
<text x="34.2" y="77.4">1</text>
<text x="40.2" y="72.1">SIL-027-TUBI-01</text>
<text x="40.2" y="77.4">SIL-027-TUBM-01</text>
<text x="70.4" y="72.1">Tubo Rigidizador</text>
<text x="70.4" y="77.5">Tubo Rigidizador Resorte</text>
<text x="163.2" y="72.1">1,11</text>
<text x="163.2" y="77.4">0,3</text>
<text x="369.1" y="80">Soldar contra el tubo</text>
<text x="378.2" y="96.2">Unir con soldadura</text>
<text x="266.4" y="110.4">Soldar tubo contra chapa</text>
<text x="213.4" y="143.8">3</text>
<text x="365" y="141.8">Soldar tubo contra chapa</text>
<text x="180" y="145.9">Cordón continuo</text>
<text x="79.6" y="152.8">Reforzar con puntos de soldadura</text>
<text x="287.3" y="173.2">Esta chapa se aloja en las almenas, dertemina la posición del tubo, ITEM 6.</text>
<text x="287.3" y="177.8">Soldar perimetralmente, debe ser resistente.</text>
<text x="223.7" y="186.2">Unir con soldadura.</text>
<text x="98" y="220.6">Unir con soldadura.</text>
<text x="216.7" y="221.7">Soldar tubo contra chapa</text>
<text x="199" y="230.9">Soldar tubo contra chapa</text>
<text x="135.7" y="268.4">Soldar tubo contra chapa</text>
<text x="358.4" y="274.9">SIL-027-BASE-01-MET01</text>
<text x="129.7" y="276.4">Soldar contra el tubo</text>
<text x="358.4" y="279.4">2564</text>
</g>
<g font-size="3.1">
<text x="312.7" y="246.8">Tolerancias para dimensiones lineales y angulares sin indicación individual</text>
<text x="312.7" y="250.4">de tolerancia, según ISO 2768-1:1989</text>
<text x="312.7" y="254">Zonas de rugosidad no especificada, Ra 3.2</text>
<text x="358.6" y="286.5">1</text>
<text x="377.6" y="285.6">A3</text>
<text x="396.9" y="285.9">2 /7</text>
</g>
<g font-size="2.4">
<text x="271.1" y="244.4">MATERIAL:</text>
<text x="271.2" y="252">ACABADO SUPERFICIAL:</text>
<text x="271.2" y="254.7">Negro Satinado Liso</text>
<text x="271.1" y="259.7">SCALE:</text>
<text x="350.4" y="260.8">DRAWN: Carlos Ruiz Madrigal</text>
<text x="391.1" y="260.6">08/09/2015</text>
<text x="350.5" y="267">CHECKED: Antonio Garcia</text>
<text x="391.2" y="266.7">08/09/2015</text>
<text x="350.5" y="271.4">DWG NO:</text>
<text x="350.7" y="276.9">Id. Ref:</text>
<text x="350.7" y="282.8">REV</text>
<text x="371.1" y="282.9">SIZE</text>
<text x="390.8" y="283">SHEET</text>
</g>
</svg>
